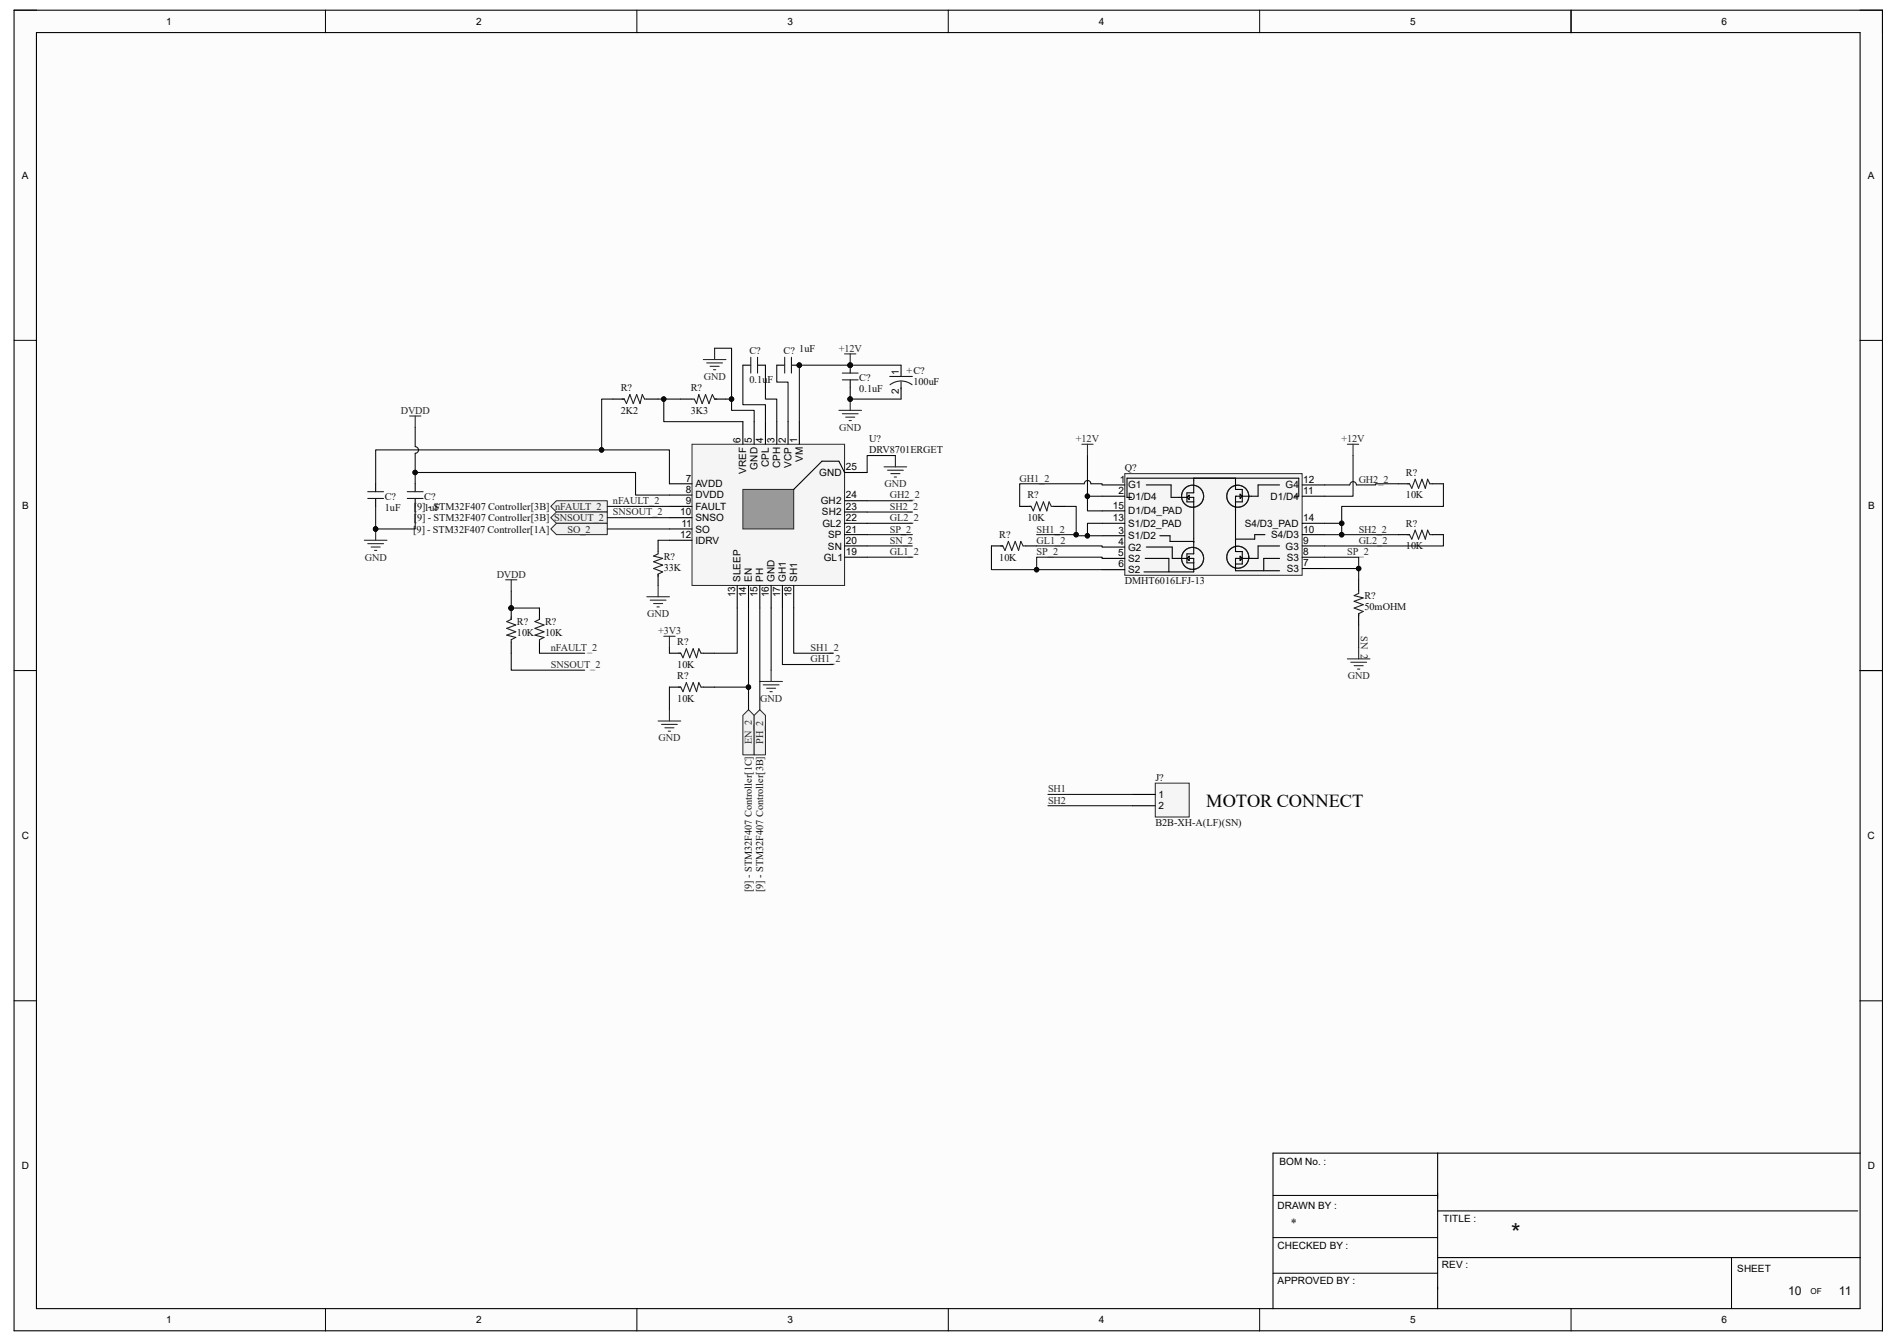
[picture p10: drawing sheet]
<svg xmlns="http://www.w3.org/2000/svg" width="297mm" height="210mm" viewBox="0 0 297 210" stroke-linecap="round" stroke-linejoin="round" font-family="sans-serif">
<g fill="#fcfcfc">
<path d="M2.2 1.6h292.5v206.8h-292.5z" fill-rule="evenodd"/>
<path d="M5.7 5.1h285.5v199.8h-285.5z" fill-rule="evenodd"/>
</g>
<g fill="none" stroke="#000" stroke-width=".16">
<path d="M2.2 1.6h3.5M51 1.6v3.5M99.7 1.6v3.5M148.5 1.6v3.5M197.2 1.6v3.5M246 1.6v3.5M291.2 1.6h3.5v3.5M2.2 53.3h3.5M291.2 53.3h3.5M2.2 105h3.5M291.2 105h3.5M2.2 156.7h3.5"/>
<path d="M291.2 156.7h3.5M199.3 193.8h25.8M199.3 199.4h25.8M199.3 187.2h25.8M271.1 197v7.9M51 204.9v3.5M99.7 204.9v3.5M148.5 204.9v3.5M197.2 204.9v3.5M246 204.9v3.5M294.7 204.9v3.5"/>
</g>
<path d="M5.7 5.1h285.5v199.8h-285.5zM246 1.6v3.5M294.7 1.6h-292.5v206.8h292.5M294.7 1.6v206.8M291.2 105h3.5M225.1 180.6v24.4M225.1 189.6h65.8M225.1 197h66.2M291.3 180.6h-92v24.4" fill="none" stroke="#000" stroke-width=".17"/>
<path d="M108.3 69.6h23.9v22.1h-23.9z" fill-rule="evenodd" fill="#f5f5f5"/>
<path d="M108.3 69.6h23.9v22.1h-23.9z" fill="none" stroke="#262626" stroke-width=".16"/>
<g fill="none" stroke="#000" stroke-width=".17">
<path d="M104.8 75.8h3.5M104.8 77.5h3.5M104.8 79.3h3.5M116.3 66v3.6M118.1 66v3.6M119.8 66v3.6M121.6 66v3.6M123.4 66v3.6M125.2 66v3.6M132.2 78.4h3.6M132.2 74h3.6M104.8 81.1h3.5"/>
<path d="M104.8 82.8h3.5M104.8 84.6h3.5M115.4 91.7v3.5M117.2 91.7v3.5M119 91.7v3.5M120.7 91.7v3.5M122.5 91.7v3.5M124.3 91.7v3.5M132.2 87.3h3.6M132.2 85.5h3.6M132.2 83.7h3.6M132.2 82h3.6"/>
<path d="M132.2 80.2h3.6"/>
</g>
<path d="M116.3 76.6h8v6.2h-8z" fill-rule="evenodd" fill="#999"/>
<path d="M116.3 76.6h8v6.2h-8z" fill="none" stroke="#262626" stroke-width=".16"/>
<path d="M132.2 74l-.9-1.8h-2.6l-4.4 4.4" fill="none" stroke="#000" stroke-width=".17"/>
<circle cx="133.1" cy="57.2" r=".34" fill="#0e0e0e"/>
<circle cx="133.1" cy="57.2" r=".34" fill="none" stroke="#0e0e0e" stroke-width=".16"/>
<path d="M133.1 57.2v1.2M133.1 59.5v1.2" fill="none" stroke="#000" stroke-width=".17"/>
<circle cx="133.1" cy="57.2" r=".34" fill="#0e0e0e"/>
<circle cx="133.1" cy="57.2" r=".34" fill="none" stroke="#0e0e0e" stroke-width=".16"/>
<path d="M131.9 59.5h2.5M131.9 58.4h2.5" fill="none" stroke="#1c1c1c" stroke-width=".17"/>
<path d="M132.2 55.4h1.8M133.1 55.4v1.8" fill="none" stroke="#262626" stroke-width=".17"/>
<circle cx="133.1" cy="57.2" r=".34" fill="#0e0e0e"/>
<circle cx="133.1" cy="57.2" r=".34" fill="none" stroke="#0e0e0e" stroke-width=".16"/>
<path d="M131.3 64.3h3.6M131.9 64.8h2.5M132.4 65.3h1.4M132.9 65.9h.4M133.1 62.5v1.8" fill="none" stroke="#262626" stroke-width=".17"/>
<circle cx="133.1" cy="62.5" r=".34" fill="#0e0e0e"/>
<circle cx="133.1" cy="62.5" r=".34" fill="none" stroke="#0e0e0e" stroke-width=".16"/>
<circle cx="125.1" cy="57.2" r=".34" fill="#0e0e0e"/>
<circle cx="125.1" cy="57.2" r=".34" fill="none" stroke="#0e0e0e" stroke-width=".16"/>
<path d="M123.9 57.2h1.3" fill="none" stroke="#000" stroke-width=".17"/>
<circle cx="125.1" cy="57.2" r=".34" fill="#0e0e0e"/>
<circle cx="125.1" cy="57.2" r=".34" fill="none" stroke="#0e0e0e" stroke-width=".16"/>
<path d="M116.3 57.2h1.2M118.6 57.2h1.2M121.6 57.2h1.3M58.8 75.8v1.2M58.8 78.1v1.2M96 62.5h1.7M101.3 62.5h1.7M106.6 62.5h1.7M111.9 62.5h1.8" fill="none" stroke="#000" stroke-width=".17"/>
<path d="M117.5 56v2.4M118.6 56v2.4M122.9 56v2.4M123.9 56v2.4M57.6 78.1h2.5M57.6 77h2.5M97.4 62.5h.3l.4 .7 .5-1.4 .5 1.4 .6-1.4 .5 1.4 .4-1.4 .3 .7h.4M108.3 62.5h.4l.4 .7 .3-1.4 .5 1.4 .6-1.4 .5 1.4 .5-1.4 .4 .7h.3" fill="none" stroke="#1c1c1c" stroke-width=".17"/>
<path d="M110.1 56.3h3.6M110.6 56.8h2.5M111.2 57.4h1.4M111.7 57.9h.4M111.9 54.5v1.8M57 84.6h3.6M57.6 85.1h2.5M58.1 85.7h1.4M58.6 86.2h.4M58.8 82.8v1.8" fill="none" stroke="#262626" stroke-width=".17"/>
<circle cx="58.8" cy="82.8" r=".34" fill="#0e0e0e"/>
<circle cx="58.8" cy="82.8" r=".34" fill="none" stroke="#0e0e0e" stroke-width=".16"/>
<path d="M65 75.8v1.2M65 78.1v1.2" fill="none" stroke="#000" stroke-width=".17"/>
<path d="M63.8 78.1h2.4M63.8 77h2.4" fill="none" stroke="#1c1c1c" stroke-width=".17"/>
<circle cx="80" cy="95.2" r=".34" fill="#0e0e0e"/>
<circle cx="80" cy="95.2" r=".34" fill="none" stroke="#0e0e0e" stroke-width=".16"/>
<path d="M80 95.2v1.8M80 100.5v1.8" fill="none" stroke="#000" stroke-width=".17"/>
<circle cx="80" cy="95.2" r=".34" fill="#0e0e0e"/>
<circle cx="80" cy="95.2" r=".34" fill="none" stroke="#0e0e0e" stroke-width=".16"/>
<path d="M80 96.6v.4l-.7 .4 1.5 .5-1.5 .5 1.5 .5-1.5 .6 1.5 .3-.8 .4v.3M84.5 96.6v.4l-.7 .4 1.4 .5-1.4 .5 1.4 .5-1.4 .6 1.4 .3-.7 .4v.3" fill="none" stroke="#1c1c1c" stroke-width=".17"/>
<path d="M84.5 95.2v1.8M84.5 100.5v1.8" fill="none" stroke="#000" stroke-width=".17"/>
<path d="M86.2 79.3l.9-.9h8v1.8h-8z" fill-rule="evenodd" fill="#f0f0f0"/>
<path d="M86.2 79.3l.9-.9h8v1.8h-8z" fill="none" stroke="#262626" stroke-width=".16"/>
<path d="M86.2 81.1l.9-.9h8v1.8h-8z" fill-rule="evenodd" fill="#f0f0f0"/>
<path d="M86.2 81.1l.9-.9h8v1.8h-8z" fill="none" stroke="#262626" stroke-width=".16"/>
<path d="M64.1 65.2h1.8M65 65.2v1.7M79.2 90.8h1.7M80 90.8v1.8" fill="none" stroke="#262626" stroke-width=".17"/>
<path d="M86.2 82.8l.9-.8h8v1.7h-8z" fill-rule="evenodd" fill="#f0f0f0"/>
<path d="M86.2 82.8l.9-.8h8v1.7h-8z" fill="none" stroke="#262626" stroke-width=".16"/>
<path d="M103 84.6v1.8M103 89.9v1.8" fill="none" stroke="#000" stroke-width=".17"/>
<path d="M103 86.4v.3l-.7 .4 1.4 .3-1.4 .6 1.4 .5-1.4 .5 1.4 .6-.7 .3v.4" fill="none" stroke="#1c1c1c" stroke-width=".17"/>
<path d="M101.3 93.5h3.5M101.8 94h2.5M102.3 94.5h1.4M102.9 95h.3M103 91.7v1.8" fill="none" stroke="#262626" stroke-width=".17"/>
<path d="M117.2 111.1l.9 .9v6.2h-1.8v-6.2z" fill-rule="evenodd" fill="#f0f0f0"/>
<path d="M117.2 111.1l.9 .9v6.2h-1.8v-6.2z" fill="none" stroke="#262626" stroke-width=".16"/>
<path d="M119 111.1l.8 .9v6.2h-1.7v-6.2z" fill-rule="evenodd" fill="#f0f0f0"/>
<path d="M119 111.1l.8 .9v6.2h-1.7v-6.2z" fill="none" stroke="#262626" stroke-width=".16"/>
<g fill="none" stroke="#262626" stroke-width=".17">
<path d="M138.4 73.1h3.6M139 73.6h2.4M139.5 74.2h1.4M140 74.7h.4M140.2 71.3v1.8M103.9 99.6h1.8M104.8 99.6v1.8M103 112.9h3.6M103.6 113.4h2.5M104.1 114h1.4M104.6 114.5h.4M104.8 111.1v1.8"/>
<path d="M119 106.7h3.5M119.5 107.3h2.5M120 107.8h1.4M120.6 108.3h.3M120.7 105v1.7"/>
</g>
<path d="M104.8 102.3h1.8M104.8 107.6h1.8M110.1 102.3h1.8M110.1 107.6h1.8" fill="none" stroke="#000" stroke-width=".17"/>
<path d="M106.2 102.3h.4l.3 .7 .6-1.4 .5 1.4 .5-1.4 .6 1.4 .3-1.4 .4 .7h.3M106.2 107.6h.4l.3 .7 .6-1.4 .5 1.4 .5-1.4 .6 1.4 .3-1.4 .4 .7h.3" fill="none" stroke="#1c1c1c" stroke-width=".17"/>
<path d="M176.1 74.2h27.8v15.9h-27.8z" fill-rule="evenodd" fill="#f5f5f5"/>
<path d="M176.1 74.2h27.8v15.9h-27.8z" fill="none" stroke="#262626" stroke-width=".16"/>
<g fill="none" stroke="#000" stroke-width=".17">
<path d="M172.6 75.9h3.5M172.6 77.7h3.5M184.6 77.9h2.3v6.4M186.9 75.2v2h-1.1v1.4h1.1M203.9 75.9h3.5M203.9 77.7h3.5M172.6 83.9h3.5M172.6 85.7h3.5M172.6 87.5h3.5M172.6 89.2h3.5M203.9 89h3.5M203.9 87.3h3.5"/>
<path d="M203.9 85.5h3.5M203.9 83.7h3.5"/>
</g>
<g fill="none" stroke="#1c1c1c" stroke-width=".17">
<circle cx="186.7" cy="77.7" r="1.73"/>
<circle cx="193.8" cy="77.7" r="1.73"/>
<circle cx="186.7" cy="87.5" r="1.73"/>
<circle cx="193.8" cy="87.3" r="1.73"/>
</g>
<path d="M186.2 77.5v.7l-.4-.3z" fill="#c0c0c0"/>
<path d="M186.2 77.5v.7l-.4-.3zM184.6 87.5h2.3v2.1M186.9 84.8v1.9h-1.1v1.4h1.1" fill="none" stroke="#000" stroke-width=".17"/>
<path d="M186.2 87.1v.7l-.4-.3z" fill="#c0c0c0"/>
<path d="M193.6 77.7h2.3M194.5 76.7v1.9M186.2 87.1v.7l-.4-.3z" fill="none" stroke="#000" stroke-width=".17"/>
<path d="M194.2 77.4l.3 .3-.3 .4z" fill="#c0c0c0"/>
<path d="M193.4 74.9v1.8h1.1M193.4 78.6h1.1M193.6 77.7h-.2v2.3M194.2 77.4l.3 .3-.3 .4zM194.5 86.4v1.9M194.5 87.5h1.4" fill="none" stroke="#000" stroke-width=".17"/>
<path d="M194.2 87.1l.3 .4-.3 .3z" fill="#c0c0c0"/>
<g fill="none" stroke="#000" stroke-width=".17">
<path d="M159.6 79.3h1.8M165 79.3h1.7M179.5 75.9h3.9v2h1.2M186.9 74.9v.3M193.4 79.8v6.6h1.1M200.3 75.9h-3.3v1.8h-1.1M202.6 77.7h.7v-2.8h-26.8v3h.7M218.9 75.8h1.8M224.2 75.8h1.8M155.2 85.5h1.8M160.5 85.5h1.8M172.6 82h3.5"/>
<path d="M172.6 80h3.5M179.1 89.6h7.8M179.3 87.5h3.7v2.1M179.5 85.7h4v1.8h1.1M181.6 83.9h1.6v.9h3.7M186.9 84.3v.7M193.4 88.3h1.1M194.2 87.1l.3 .4-.3 .3zM194.2 87.5h-.8v1.9h6.9M198 83.7h-1.6v.7h-3M200.3 85.5h-3.3v2h-1.1M200.3 87.5h-2.4v1.9"/>
<path d="M203.9 82h3.5M212.7 90.8v1.8M212.7 96.1v1.8M218.9 83.7h1.8M224.2 83.7h1.8"/>
</g>
<path d="M169.4 69.6h1.7M170.3 69.6v1.7M211 69.6h1.7M211.8 69.6v1.7M211 103.2h3.5M211.5 103.7h2.5M212 104.3h1.4M212.5 104.8h.4M212.7 101.4v1.8" fill="none" stroke="#262626" stroke-width=".17"/>
<path d="M161.1 79.3h.3l.4 .7 .5-1.4 .5 1.4 .6-1.4 .5 1.4 .4-1.4 .3 .7h.4M220.3 75.8h.4l.3 .7 .6-1.4 .5 1.4 .5-1.4 .6 1.4 .3-1.4 .4 .7h.3M156.6 85.5h.4l.4 .7 .5-1.4 .5 1.4 .5-1.4 .6 1.4 .3-1.4 .4 .7h.3M212.7 92.6v.3l-.7 .4 1.4 .3-1.4 .6 1.4 .5-1.4 .5 1.4 .6-.7 .3v.4M220.3 83.7h.4l.3 .7 .6-1.4 .5 1.4 .5-1.4 .6 1.4 .3-1.4 .4 .7h.3" fill="none" stroke="#1c1c1c" stroke-width=".17"/>
<path d="M180.9 122.7h5.3v5.3h-5.3z" fill-rule="evenodd" fill="#f5f5f5"/>
<path d="M180.9 122.7h5.3v5.3h-5.3z" fill="none" stroke="#262626" stroke-width=".16"/>
<path d="M141.1 57.2v1.8M141.1 60.7v1.8M177.3 124.4h3.6M177.3 126.2h3.6" fill="none" stroke="#000" stroke-width=".17"/>
<path d="M139.3 59h3.5M141.1 59.8v1.1M139.4 60.3a2.83 2.83 0 0 1 3.4 0" fill="none" stroke="#1c1c1c" stroke-width=".17"/>
<path d="M133.1 57.2h-7.9v8.8" fill="none" stroke="#0e0e0e" stroke-width=".17"/>
<circle cx="133.1" cy="57.2" r=".34" fill="#0e0e0e"/>
<circle cx="133.1" cy="57.2" r=".34" fill="none" stroke="#0e0e0e" stroke-width=".16"/>
<circle cx="125.1" cy="57.2" r=".34" fill="#0e0e0e"/>
<circle cx="125.1" cy="57.2" r=".34" fill="none" stroke="#0e0e0e" stroke-width=".16"/>
<path d="M133.1 60.7v1.8" fill="none" stroke="#0e0e0e" stroke-width=".17"/>
<circle cx="133.1" cy="62.5" r=".34" fill="#0e0e0e"/>
<circle cx="133.1" cy="62.5" r=".34" fill="none" stroke="#0e0e0e" stroke-width=".16"/>
<path d="M111.9 54.5h2.6v9.8h3.6v1.7M116.3 57.2v6.2h3.5v2.6M119.8 57.2v5.3h1.8v3.5M121.6 57.2v2.6h1.8v6.2" fill="none" stroke="#0e0e0e" stroke-width=".17"/>
<circle cx="114.5" cy="62.5" r=".34" fill="#0e0e0e"/>
<circle cx="114.5" cy="62.5" r=".34" fill="none" stroke="#0e0e0e" stroke-width=".16"/>
<path d="M113.7 62.5h.8" fill="none" stroke="#0e0e0e" stroke-width=".17"/>
<circle cx="114.5" cy="62.5" r=".34" fill="#0e0e0e"/>
<circle cx="114.5" cy="62.5" r=".34" fill="none" stroke="#0e0e0e" stroke-width=".16"/>
<path d="M103 62.5h3.6" fill="none" stroke="#0e0e0e" stroke-width=".17"/>
<circle cx="103.9" cy="62.5" r=".34" fill="#0e0e0e"/>
<circle cx="103.9" cy="62.5" r=".34" fill="none" stroke="#0e0e0e" stroke-width=".16"/>
<path d="M103.9 62.5v3.5h12.4" fill="none" stroke="#0e0e0e" stroke-width=".17"/>
<circle cx="103.9" cy="62.5" r=".34" fill="#0e0e0e"/>
<circle cx="103.9" cy="62.5" r=".34" fill="none" stroke="#0e0e0e" stroke-width=".16"/>
<path d="M94.2 70.5h-35.4v5.3" fill="none" stroke="#0e0e0e" stroke-width=".17"/>
<circle cx="94.2" cy="70.5" r=".34" fill="#0e0e0e"/>
<circle cx="94.2" cy="70.5" r=".34" fill="none" stroke="#0e0e0e" stroke-width=".16"/>
<path d="M58.8 79.3v3.5" fill="none" stroke="#0e0e0e" stroke-width=".17"/>
<circle cx="58.8" cy="82.8" r=".34" fill="#0e0e0e"/>
<circle cx="58.8" cy="82.8" r=".34" fill="none" stroke="#0e0e0e" stroke-width=".16"/>
<path d="M65 79.3v3.5h-6.2" fill="none" stroke="#0e0e0e" stroke-width=".17"/>
<circle cx="58.8" cy="82.8" r=".34" fill="#0e0e0e"/>
<circle cx="58.8" cy="82.8" r=".34" fill="none" stroke="#0e0e0e" stroke-width=".16"/>
<path d="M96 62.5h-1.8v8h10.6v5.3" fill="none" stroke="#0e0e0e" stroke-width=".17"/>
<circle cx="94.2" cy="70.5" r=".34" fill="#0e0e0e"/>
<circle cx="94.2" cy="70.5" r=".34" fill="none" stroke="#0e0e0e" stroke-width=".16"/>
<path d="M65 75.8v-1.8h34.5v3.5h5.3" fill="none" stroke="#0e0e0e" stroke-width=".17"/>
<circle cx="65" cy="74" r=".34" fill="#0e0e0e"/>
<circle cx="65" cy="74" r=".34" fill="none" stroke="#0e0e0e" stroke-width=".16"/>
<path d="M95.1 79.3h9.7M80 92.6v2.6M95.1 81.1h9.7" fill="none" stroke="#0e0e0e" stroke-width=".17"/>
<circle cx="80" cy="95.2" r=".34" fill="#0e0e0e"/>
<circle cx="80" cy="95.2" r=".34" fill="none" stroke="#0e0e0e" stroke-width=".16"/>
<path d="M80 95.2h4.5" fill="none" stroke="#0e0e0e" stroke-width=".17"/>
<circle cx="80" cy="95.2" r=".34" fill="#0e0e0e"/>
<circle cx="80" cy="95.2" r=".34" fill="none" stroke="#0e0e0e" stroke-width=".16"/>
<path d="M95.1 82.8h9.7M103 84.6h1.8M117.2 95.2v15.9M80 102.3v2.7h11.5M84.5 102.3h7" fill="none" stroke="#0e0e0e" stroke-width=".17"/>
<circle cx="117.2" cy="107.6" r=".34" fill="#0e0e0e"/>
<circle cx="117.2" cy="107.6" r=".34" fill="none" stroke="#0e0e0e" stroke-width=".16"/>
<path d="M115.4 95.2v7.1h-3.5M119 95.2v15.9M120.7 95.2v9.8M104.8 101.4v.9M111.9 107.6h5.3" fill="none" stroke="#0e0e0e" stroke-width=".17"/>
<circle cx="117.2" cy="107.6" r=".34" fill="#0e0e0e"/>
<circle cx="117.2" cy="107.6" r=".34" fill="none" stroke="#0e0e0e" stroke-width=".16"/>
<path d="M135.8 78.4h7M140.2 71.3h-4.4v2.7M170.3 71.3v6.4h2.3M122.5 95.2v8.9h8M124.3 95.2v7.1h6.2M135.8 87.3h7M135.8 83.7h7M135.8 82h7M135.8 80.2h7M104.8 107.6v3.5" fill="none" stroke="#0e0e0e" stroke-width=".17"/>
<circle cx="170.3" cy="77.7" r=".34" fill="#0e0e0e"/>
<circle cx="170.3" cy="77.7" r=".34" fill="none" stroke="#0e0e0e" stroke-width=".16"/>
<path d="M170.3 77.7v2.3h2.3" fill="none" stroke="#0e0e0e" stroke-width=".17"/>
<circle cx="170.3" cy="77.7" r=".34" fill="#0e0e0e"/>
<circle cx="170.3" cy="77.7" r=".34" fill="none" stroke="#0e0e0e" stroke-width=".16"/>
<path d="M172.6 82h-2.3v1.9" fill="none" stroke="#0e0e0e" stroke-width=".17"/>
<circle cx="170.3" cy="83.9" r=".34" fill="#0e0e0e"/>
<circle cx="170.3" cy="83.9" r=".34" fill="none" stroke="#0e0e0e" stroke-width=".16"/>
<path d="M211.8 71.3v6.4h-4.4M207.4 87.3h5.3v1.7h-5.3" fill="none" stroke="#0e0e0e" stroke-width=".17"/>
<circle cx="212.7" cy="89" r=".34" fill="#0e0e0e"/>
<circle cx="212.7" cy="89" r=".34" fill="none" stroke="#0e0e0e" stroke-width=".16"/>
<path d="M207.4 82h2.7v1.7" fill="none" stroke="#0e0e0e" stroke-width=".17"/>
<circle cx="210.1" cy="82" r=".34" fill="#0e0e0e"/>
<circle cx="210.1" cy="82" r=".34" fill="none" stroke="#0e0e0e" stroke-width=".16"/>
<circle cx="210.1" cy="83.7" r=".34" fill="#0e0e0e"/>
<circle cx="210.1" cy="83.7" r=".34" fill="none" stroke="#0e0e0e" stroke-width=".16"/>
<path d="M212.7 89v1.8M212.7 97.9v3.5" fill="none" stroke="#0e0e0e" stroke-width=".17"/>
<circle cx="212.7" cy="89" r=".34" fill="#0e0e0e"/>
<circle cx="212.7" cy="89" r=".34" fill="none" stroke="#0e0e0e" stroke-width=".16"/>
<path d="M135.8 85.5h7M207.4 83.7h11.5" fill="none" stroke="#0e0e0e" stroke-width=".17"/>
<circle cx="210.1" cy="83.7" r=".34" fill="#0e0e0e"/>
<circle cx="210.1" cy="83.7" r=".34" fill="none" stroke="#0e0e0e" stroke-width=".16"/>
<path d="M207.4 75.9h3.9M218.9 75.8h-3.5v.1h-3a.52 .52 0 0 0-.5-.5 .52 .52 0 0 0-.6 .5M226 75.8v3.5h-15.9v2.7M226 83.7v1.8h-18.6" fill="none" stroke="#0e0e0e" stroke-width=".17"/>
<circle cx="210.1" cy="82" r=".34" fill="#0e0e0e"/>
<circle cx="210.1" cy="82" r=".34" fill="none" stroke="#0e0e0e" stroke-width=".16"/>
<path d="M133.1 57.2h8M162.3 85.5h10.3v.2M164.1 124.4h13.2M164.1 126.2h13.2" fill="none" stroke="#0e0e0e" stroke-width=".17"/>
<circle cx="133.1" cy="57.2" r=".34" fill="#0e0e0e"/>
<circle cx="133.1" cy="57.2" r=".34" fill="none" stroke="#0e0e0e" stroke-width=".16"/>
<path d="M133.1 62.5h8" fill="none" stroke="#0e0e0e" stroke-width=".17"/>
<circle cx="133.1" cy="62.5" r=".34" fill="#0e0e0e"/>
<circle cx="133.1" cy="62.5" r=".34" fill="none" stroke="#0e0e0e" stroke-width=".16"/>
<path d="M65 66.9v3M65 70a.52 .52 0 0 1 .5 .5 .52 .52 0 0 1-.5 .5v3" fill="none" stroke="#0e0e0e" stroke-width=".17"/>
<circle cx="65" cy="74" r=".34" fill="#0e0e0e"/>
<circle cx="65" cy="74" r=".34" fill="none" stroke="#0e0e0e" stroke-width=".16"/>
<path d="M162.3 83.7h6.2" fill="none" stroke="#0e0e0e" stroke-width=".17"/>
<circle cx="168.5" cy="83.7" r=".34" fill="#0e0e0e"/>
<circle cx="168.5" cy="83.7" r=".34" fill="none" stroke="#0e0e0e" stroke-width=".16"/>
<path d="M166.7 79.3h1.8v4.6h4.1" fill="none" stroke="#0e0e0e" stroke-width=".17"/>
<circle cx="170.3" cy="83.9" r=".34" fill="#0e0e0e"/>
<circle cx="170.3" cy="83.9" r=".34" fill="none" stroke="#0e0e0e" stroke-width=".16"/>
<circle cx="168.5" cy="83.7" r=".34" fill="#0e0e0e"/>
<circle cx="168.5" cy="83.7" r=".34" fill="none" stroke="#0e0e0e" stroke-width=".16"/>
<path d="M172.6 87.4v-.1h-10.3v1.9" fill="none" stroke="#0e0e0e" stroke-width=".17"/>
<circle cx="162.3" cy="89.2" r=".34" fill="#0e0e0e"/>
<circle cx="162.3" cy="89.2" r=".34" fill="none" stroke="#0e0e0e" stroke-width=".16"/>
<path d="M155.2 85.5v3.7h17.4" fill="none" stroke="#0e0e0e" stroke-width=".17"/>
<circle cx="162.3" cy="89.2" r=".34" fill="#0e0e0e"/>
<circle cx="162.3" cy="89.2" r=".34" fill="none" stroke="#0e0e0e" stroke-width=".16"/>
<path d="M169.7 75.8h-10.1v3.5M169.8 75.8a.52 .52 0 0 1 .5-.5 .52 .52 0 0 1 .5 .5h1.8v.1" fill="none" stroke="#0e0e0e" stroke-width=".17"/>
<text font-size="3.8" fill="#0e0e0e" x="236.6" y="194.4">*</text>
<text font-size="2.9" x="188.8" y="126.4">MOTOR CONNECT</text>
<g font-size="1.9" fill="#0e0e0e">
<text x="202.1" y="192.1">*</text>
<text x="280" y="202.7">10</text>
<text x="287.9" y="202.7">11</text>
</g>
<g font-size="1.6">
<text x="26" y="3.9">1</text>
<text x="74.5" y="3.9">2</text>
<text x="123.3" y="3.9">3</text>
<text x="172" y="3.9">4</text>
<text x="220.8" y="3.9">5</text>
<text x="269.5" y="3.9">6</text>
<text x="3.4" y="28">A</text>
<text x="292.4" y="28">A</text>
<text x="140.8" y="58.8" transform="rotate(-90 140.8 58.8)">1</text>
<text x="140.8" y="61.7" transform="rotate(-90 140.8 61.7)">2</text>
<text x="115.9" y="69.4" transform="rotate(-90 115.9 69.4)">6</text>
<text x="117.7" y="69.4" transform="rotate(-90 117.7 69.4)">5</text>
<text x="119.5" y="69.4" transform="rotate(-90 119.5 69.4)">4</text>
<text x="121.3" y="69.4" transform="rotate(-90 121.3 69.4)">3</text>
<text x="123.1" y="69.4" transform="rotate(-90 123.1 69.4)">2</text>
<text x="124.8" y="69.4" transform="rotate(-90 124.8 69.4)">1</text>
<text x="107.4" y="75.4">7</text>
<text x="107.4" y="77.2">8</text>
<text x="108.9" y="76.3">AVDD</text>
<text x="116.8" y="74.3" transform="rotate(-90 116.8 74.3)">VREF</text>
<text x="118.6" y="73.5" transform="rotate(-90 118.6 73.5)">GND</text>
<text x="120.4" y="73.1" transform="rotate(-90 120.4 73.1)">CPL</text>
<text x="122.2" y="73.3" transform="rotate(-90 122.2 73.3)">CPH</text>
<text x="123.9" y="73.3" transform="rotate(-90 123.9 73.3)">VCP</text>
<text x="125.7" y="72.3" transform="rotate(-90 125.7 72.3)">VM</text>
<text x="128.3" y="74.5">GND</text>
<text x="132.4" y="73.7">25</text>
<text x="175.1" y="77.4">2</text>
<text x="175.3" y="75.6">1</text>
<text x="176.6" y="76.5">G1</text>
<text x="201.3" y="76.5">G4</text>
<text x="204" y="77.4">11</text>
<text x="204" y="75.6">12</text>
<text x="3.5" y="79.7">B</text>
<text x="106.5" y="80.7">10</text>
<text x="106.7" y="82.5">11</text>
<text x="107.4" y="79">9</text>
<text x="108.9" y="78.1">DVDD</text>
<text x="108.9" y="79.8">FAULT</text>
<text x="108.9" y="81.6">SNSO</text>
<text x="108.9" y="83.4">SO</text>
<text x="128.5" y="79">GH2</text>
<text x="128.7" y="80.7">SH2</text>
<text x="128.8" y="82.5">GL2</text>
<text x="132.4" y="83.4">21</text>
<text x="132.4" y="81.6">22</text>
<text x="132.4" y="79.8">23</text>
<text x="132.4" y="78.1">24</text>
<text x="174.2" y="81.6">13</text>
<text x="174.2" y="79.7">15</text>
<text x="175.1" y="83.6">3</text>
<text x="176.6" y="78.3">D1/D4</text>
<text x="176.6" y="82.5">S1/D2_PAD</text>
<text x="176.6" y="80.6">D1/D4_PAD</text>
<text x="194.9" y="82.5">S4/D3_PAD</text>
<text x="198.9" y="78.3">D1/D4</text>
<text x="204" y="83.4">10</text>
<text x="204" y="81.6">14</text>
<text x="292.5" y="79.7">B</text>
<text x="106.5" y="84.3">12</text>
<text x="108.9" y="85.2">IDRV</text>
<text x="129" y="87.8">GL1</text>
<text x="129.6" y="86.1">SN</text>
<text x="129.7" y="84.3">SP</text>
<text x="132.4" y="86.9">19</text>
<text x="132.4" y="85.2">20</text>
<text x="175.1" y="87.1">5</text>
<text x="175.1" y="85.3">4</text>
<text x="175.1" y="88.9">6</text>
<text x="176.6" y="84.5">S1/D2</text>
<text x="176.6" y="86.2">G2</text>
<text x="176.6" y="88">S2</text>
<text x="176.6" y="89.7">S2</text>
<text x="199" y="84.3">S4/D3</text>
<text x="201.3" y="86.1">G3</text>
<text x="201.5" y="89.6">S3</text>
<text x="201.5" y="87.8">S3</text>
<text x="204" y="88.7">7</text>
<text x="204" y="86.9">8</text>
<text x="204" y="85.2">9</text>
<text x="115.1" y="93.6" transform="rotate(-90 115.1 93.6)">13</text>
<text x="115.9" y="91.1" transform="rotate(-90 115.9 91.1)">SLEEP</text>
<text x="116.8" y="93.6" transform="rotate(-90 116.8 93.6)">14</text>
<text x="117.7" y="91.1" transform="rotate(-90 117.7 91.1)">EN</text>
<text x="118.6" y="93.6" transform="rotate(-90 118.6 93.6)">15</text>
<text x="119.5" y="91.1" transform="rotate(-90 119.5 91.1)">PH</text>
<text x="120.4" y="93.6" transform="rotate(-90 120.4 93.6)">16</text>
<text x="121.3" y="91.1" transform="rotate(-90 121.3 91.1)">GND</text>
<text x="122.2" y="93.6" transform="rotate(-90 122.2 93.6)">17</text>
<text x="123.1" y="91.1" transform="rotate(-90 123.1 91.1)">GH1</text>
<text x="123.9" y="93.6" transform="rotate(-90 123.9 93.6)">18</text>
<text x="124.8" y="91.1" transform="rotate(-90 124.8 91.1)">SH1</text>
<text x="181.4" y="125">1</text>
<text x="3.4" y="131.4">C</text>
<text x="181.4" y="126.7">2</text>
<text x="292.4" y="131.4">C</text>
<text x="3.4" y="183.1">D</text>
<text x="200.3" y="182.5">BOM No. :</text>
<text x="292.4" y="183.1">D</text>
<text x="200" y="189.3">DRAWN BY :</text>
<text x="226" y="191.3">TITLE :</text>
<text x="200" y="195.6">CHECKED BY :</text>
<text x="200" y="201.1">APPROVED BY :</text>
<text x="225.8" y="198.5">REV :</text>
<text x="272" y="199.3">SHEET</text>
<text x="26" y="207.2">1</text>
<text x="74.5" y="207.2">2</text>
<text x="123.3" y="207.2">3</text>
<text x="172" y="207.2">4</text>
<text x="220.8" y="207.2">5</text>
<text x="269.5" y="207.2">6</text>
</g>
<g font-size="1.6" fill="#262626">
<text x="110.2" y="59.5">GND</text>
<text x="131.3" y="55.1">+12V</text>
<text x="62.7" y="64.8">DVDD</text>
<text x="131.4" y="67.5">GND</text>
<text x="168.4" y="69.2">+12V</text>
<text x="210" y="69.2">+12V</text>
<text x="138.5" y="76.3">GND</text>
<text x="159.6" y="75.4">GH1_2</text>
<text x="212.7" y="75.6">GH2_2</text>
<text x="88.9" y="83.4">SO_2</text>
<text x="96" y="79">nFAULT_2</text>
<text x="96" y="80.7">SNSOUT_2</text>
<text x="139.3" y="78.1">GH2_2</text>
<text x="139.3" y="79.8">SH2_2</text>
<text x="139.3" y="81.6">GL2_2</text>
<text x="139.3" y="83.4">SP_2</text>
<text x="162.3" y="83.4">SH1_2</text>
<text x="212.7" y="83.4">SH2_2</text>
<text x="57.1" y="87.8">GND</text>
<text x="139.3" y="85.1">SN_2</text>
<text x="139.3" y="86.9">GL1_2</text>
<text x="162.3" y="85.1">GL1_2</text>
<text x="162.3" y="86.9">SP_2</text>
<text x="210.9" y="86.9">SP_2</text>
<text x="212.7" y="85.1">GL2_2</text>
<text x="77.8" y="90.5">DVDD</text>
<text x="86.2" y="101.9">nFAULT_2</text>
<text x="101.3" y="96.6">GND</text>
<text x="103" y="99.3">+3V3</text>
<text x="126.9" y="101.9">SH1_2</text>
<text x="213.1" y="99.7" transform="rotate(90 213.1 99.7)">SN_2</text>
<text x="86.2" y="104.6">SNSOUT_2</text>
<text x="126.9" y="103.7">GH1_2</text>
<text x="211" y="106.4">GND</text>
<text x="119" y="109.9">GND</text>
<text x="103.1" y="116.1">GND</text>
<text x="117.7" y="116.5" transform="rotate(-90 117.7 116.5)">EN_2</text>
<text x="119.5" y="116.5" transform="rotate(-90 119.5 116.5)">PH_2</text>
<text x="164.1" y="124.1">SH1</text>
<text x="164.1" y="125.9">SH2</text>
</g>
<g font-size="1.6" fill="#0e0e0e">
<text x="117.3" y="55.4">C?</text>
<text x="122.7" y="55.4">C? 1uF</text>
<text x="134.5" y="59.7">C?</text>
<text x="141.9" y="58.6">+C?</text>
<text x="97.2" y="61.3">R?</text>
<text x="97.2" y="64.8">2K2</text>
<text x="108.2" y="61.3">R?</text>
<text x="108.2" y="64.8">3K3</text>
<text x="117.3" y="60">0.1uF</text>
<text x="134.5" y="61.4">0.1uF</text>
<text x="143" y="60.4">100uF</text>
<text x="136.1" y="69.2">U?</text>
<text x="136.1" y="71">DRV8701ERGET</text>
<text x="176.1" y="73.8">Q?</text>
<text x="220.1" y="74.5">R?</text>
<text x="60.2" y="78.2">C?</text>
<text x="60.2" y="80">1uF</text>
<text x="64.7" y="83.4">[9] - STM32F407 Controller[1A]</text>
<text x="64.8" y="79.8">[9] - STM32F407 Controller[3B] nFAULT_2</text>
<text x="64.8" y="81.6">[9] - STM32F407 Controller[3B] SNSOUT_2</text>
<text x="66.4" y="78.2">C?</text>
<text x="66.4" y="80">1uF</text>
<text x="160.9" y="78.1">R?</text>
<text x="160.9" y="81.6">10K</text>
<text x="220.1" y="78.1">10K</text>
<text x="220.1" y="82.5">R?</text>
<text x="103.9" y="87.6">R?</text>
<text x="103.9" y="89.4">33K</text>
<text x="156.5" y="84.3">R?</text>
<text x="156.5" y="87.8">10K</text>
<text x="220.1" y="86">10K</text>
<text x="176.1" y="91.5">DMHT6016LFJ-13</text>
<text x="213.6" y="93.8">R?</text>
<text x="213.6" y="95.6">50mOHM</text>
<text x="80.9" y="97.9">R?</text>
<text x="80.9" y="99.7">10K</text>
<text x="85.3" y="97.9">R?</text>
<text x="85.3" y="99.7">10K</text>
<text x="106" y="101.1">R?</text>
<text x="106" y="104.6">10K</text>
<text x="106" y="106.4">R?</text>
<text x="106" y="109.9">10K</text>
<text x="180.9" y="122.3">J?</text>
<text x="180.9" y="129.4">B2B-XH-A(LF)(SN)</text>
<text x="117.7" y="139.7" transform="rotate(-90 117.7 139.7)">[9] - STM32F407 Controller[1C]</text>
<text x="119.5" y="139.7" transform="rotate(-90 119.5 139.7)">[9] - STM32F407 Controller[3B]</text>
</g>
<text font-size="1.3" x="283.5" y="202.7">OF</text>
</svg>
